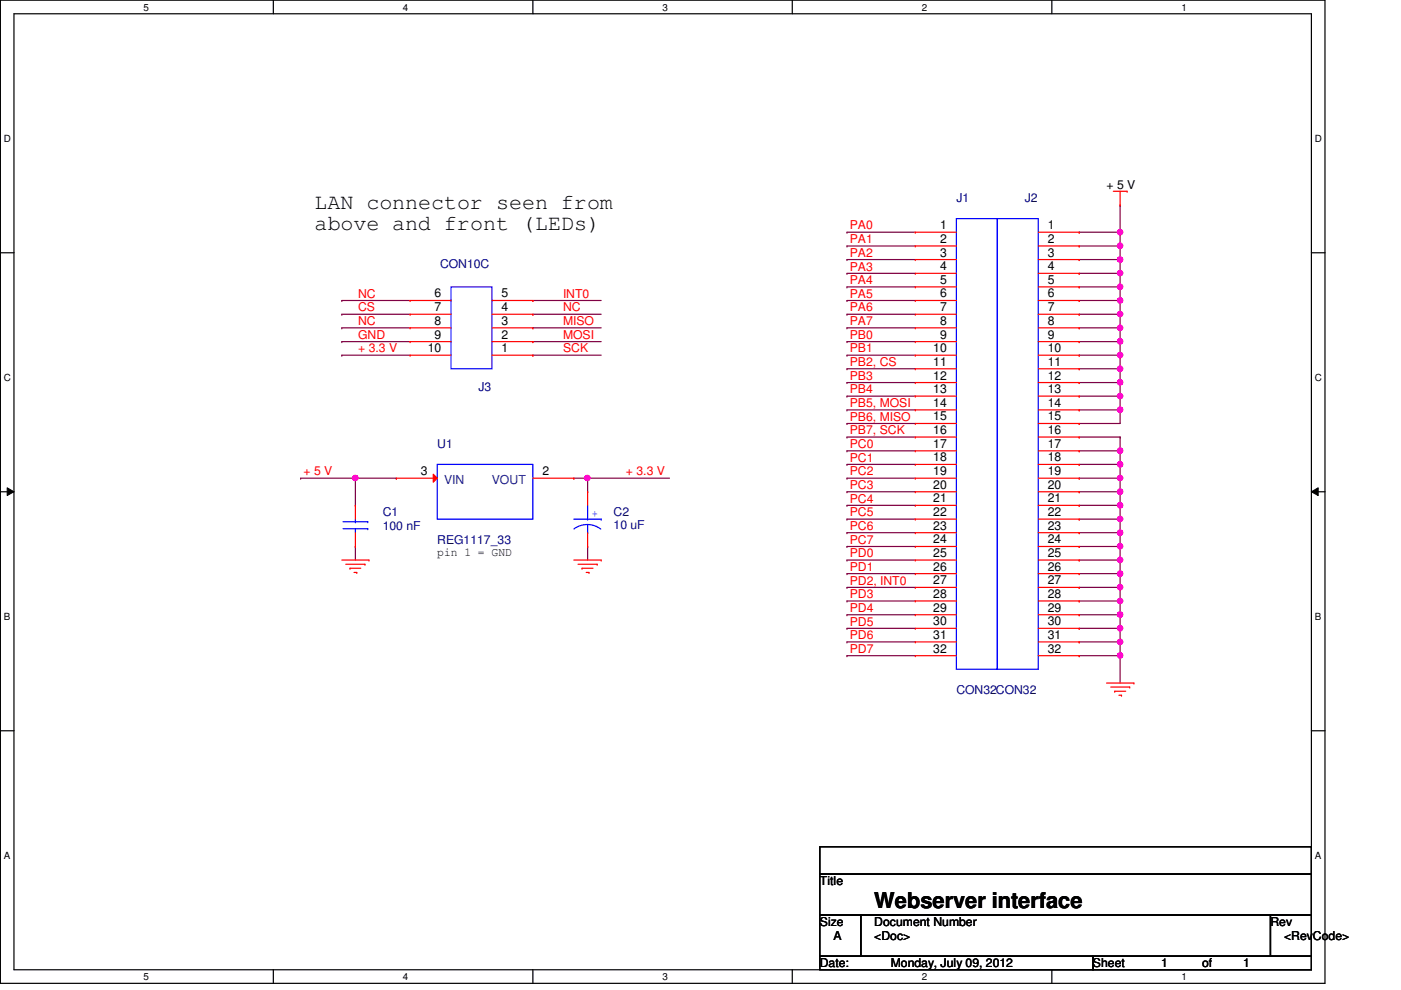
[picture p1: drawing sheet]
<svg xmlns="http://www.w3.org/2000/svg" width="297mm" height="210mm" viewBox="0 0 297 210" stroke-linecap="round" stroke-linejoin="round" font-family="sans-serif">
<path d="M.1 0h280.8v208.5h-280.8zM3 2.9h275v202.7h-275z" fill="none" stroke="#000" stroke-width=".25"/>
<g fill="#fff">
<path d="M30.4 .3h1.2v2.4h-1.2z"/>
<path d="M30.4 205.9h1.2v2.3h-1.2z"/>
</g>
<path d="M58 0v2.9M58 205.6v2.9" fill="none" stroke="#000" stroke-width=".25"/>
<g fill="#fff">
<path d="M85.4 .3h1.2v2.4h-1.2z"/>
<path d="M85.4 205.9h1.2v2.3h-1.2z"/>
</g>
<path d="M113 0v2.9M113 205.6v2.9" fill="none" stroke="#000" stroke-width=".25"/>
<g fill="#fff">
<path d="M140.5 .3h1.1v2.4h-1.1z"/>
<path d="M140.5 205.9h1.1v2.3h-1.1z"/>
</g>
<path d="M168 0v2.9M168 205.6v2.9" fill="none" stroke="#000" stroke-width=".25"/>
<g fill="#fff">
<path d="M195.4 .3h1.2v2.4h-1.2z"/>
<path d="M195.4 205.9h1.2v2.3h-1.2z"/>
</g>
<path d="M223 0v2.9M223 205.6v2.9" fill="none" stroke="#000" stroke-width=".25"/>
<g fill="#fff">
<path d="M250.5 .3h1.1v2.4h-1.1z"/>
<path d="M250.5 205.9h1.1v2.3h-1.1z"/>
<path d="M.8 28.2h1.5v2.4h-1.5z"/>
<path d="M278.8 28.2h1.4v2.4h-1.4z"/>
<path d="M.8 78.9h1.5v2.3h-1.5z"/>
<path d="M278.8 78.9h1.4v2.3h-1.4z"/>
</g>
<path d="M.1 53.6h2.9M278 53.6h2.9" fill="none" stroke="#000" stroke-width=".25"/>
<g fill="#fff">
<path d="M.8 129.6h1.4v2.3h-1.4z"/>
<path d="M278.8 129.6h1.3v2.3h-1.3z"/>
</g>
<path d="M.1 104.3h2.9M278 104.3h2.9" fill="none" stroke="#000" stroke-width=".25"/>
<path d="M1.5 103.4l1.5 .9-1.5 .8zM278 104.3l1.5-.9v1.7z" fill="#000"/>
<path d="M1.5 103.4l1.5 .9-1.5 .8zM278 104.3l1.5-.9v1.7z" fill="none" stroke="#000" stroke-width=".21"/>
<g fill="#fff">
<path d="M.8 180.3h1.4v2.3h-1.4z"/>
<path d="M278.8 180.3h1.3v2.3h-1.3z"/>
</g>
<path d="M.1 154.9h2.9M278 154.9h2.9" fill="none" stroke="#000" stroke-width=".25"/>
<path d="M237.5 43.5h.1M237.5 43.5v5.7" fill="none" stroke="#800040" stroke-width=".25"/>
<circle cx="237.5" cy="49.2" r=".56" fill="#f0f"/>
<circle cx="237.5" cy="49.2" r=".56" fill="none" stroke="#f0f" stroke-width=".25"/>
<path d="M228.8 49.2h.1M228.8 52.2h.1M228.8 49.2h8.7M228.8 52.2h8.7M237.5 49.2h.1M237.5 52.2h.1M237.5 49.2v5.8M228.8 89.8h.1M228.8 89.8h8.7" fill="none" stroke="#800040" stroke-width=".25"/>
<circle cx="237.5" cy="55" r=".56" fill="#f0f"/>
<circle cx="237.5" cy="55" r=".56" fill="none" stroke="#f0f" stroke-width=".25"/>
<circle cx="237.5" cy="52.1" r=".56" fill="#f0f"/>
<circle cx="237.5" cy="52.1" r=".56" fill="none" stroke="#f0f" stroke-width=".25"/>
<path d="M228.8 55h.1M228.8 58h.1M228.8 55h8.7M237.5 55h.1M237.5 55v3h-8.7" fill="none" stroke="#800040" stroke-width=".25"/>
<circle cx="237.5" cy="57.9" r=".56" fill="#f0f"/>
<circle cx="237.5" cy="57.9" r=".56" fill="none" stroke="#f0f" stroke-width=".25"/>
<path d="M237.5 58h.1M237.5 58v2.8h-8.7M228.8 60.8h.1" fill="none" stroke="#800040" stroke-width=".25"/>
<circle cx="237.5" cy="60.8" r=".56" fill="#f0f"/>
<circle cx="237.5" cy="60.8" r=".56" fill="none" stroke="#f0f" stroke-width=".25"/>
<path d="M228.8 63.7h.1M228.8 63.7h8.7M237.5 60.8h.1M237.5 63.7h.1M237.5 60.8v5.8" fill="none" stroke="#800040" stroke-width=".25"/>
<circle cx="237.5" cy="63.7" r=".56" fill="#f0f"/>
<circle cx="237.5" cy="63.7" r=".56" fill="none" stroke="#f0f" stroke-width=".25"/>
<path d="M228.8 66.6h.1M228.8 66.6h8.7M237.5 66.6h.1M237.5 66.6v2.9" fill="none" stroke="#800040" stroke-width=".25"/>
<circle cx="237.5" cy="66.6" r=".56" fill="#f0f"/>
<circle cx="237.5" cy="66.6" r=".56" fill="none" stroke="#f0f" stroke-width=".25"/>
<path d="M228.8 69.5h.1M228.8 69.5h8.7" fill="none" stroke="#800040" stroke-width=".25"/>
<circle cx="237.5" cy="69.5" r=".56" fill="#f0f"/>
<circle cx="237.5" cy="69.5" r=".56" fill="none" stroke="#f0f" stroke-width=".25"/>
<path d="M228.8 72.4h.1M228.8 72.4h8.7M237.5 69.5h.1M237.5 72.4h.1M237.5 69.5v5.8" fill="none" stroke="#800040" stroke-width=".25"/>
<circle cx="237.5" cy="75.3" r=".56" fill="#f0f"/>
<circle cx="237.5" cy="75.3" r=".56" fill="none" stroke="#f0f" stroke-width=".25"/>
<circle cx="237.5" cy="72.4" r=".56" fill="#f0f"/>
<circle cx="237.5" cy="72.4" r=".56" fill="none" stroke="#f0f" stroke-width=".25"/>
<path d="M228.8 75.3h.1M228.8 78.2h.1M228.8 75.3h8.7M228.8 78.2h8.7M237.5 75.3h.1M237.5 78.2h.1M237.5 75.3v5.8" fill="none" stroke="#800040" stroke-width=".25"/>
<circle cx="237.5" cy="81.1" r=".56" fill="#f0f"/>
<circle cx="237.5" cy="81.1" r=".56" fill="none" stroke="#f0f" stroke-width=".25"/>
<circle cx="237.5" cy="78.2" r=".56" fill="#f0f"/>
<circle cx="237.5" cy="78.2" r=".56" fill="none" stroke="#f0f" stroke-width=".25"/>
<path d="M228.8 81.1h.1M228.8 81.1h8.7M237.5 81.1h.1M237.5 81.1v2.9" fill="none" stroke="#800040" stroke-width=".25"/>
<circle cx="237.5" cy="84" r=".56" fill="#f0f"/>
<circle cx="237.5" cy="84" r=".56" fill="none" stroke="#f0f" stroke-width=".25"/>
<path d="M228.8 84h.1M228.8 86.9h.1M228.8 84h8.7M228.8 86.9h8.7M237.5 84h.1M237.5 86.9h.1M237.5 84v5.8" fill="none" stroke="#800040" stroke-width=".25"/>
<circle cx="237.5" cy="86.9" r=".56" fill="#f0f"/>
<circle cx="237.5" cy="86.9" r=".56" fill="none" stroke="#f0f" stroke-width=".25"/>
<path d="M228.8 92.7h.1M228.8 95.6h.1M228.8 92.7h8.7M237.5 92.7h.1M237.5 92.7v2.9h-8.7" fill="none" stroke="#800040" stroke-width=".25"/>
<circle cx="237.5" cy="95.5" r=".56" fill="#f0f"/>
<circle cx="237.5" cy="95.5" r=".56" fill="none" stroke="#f0f" stroke-width=".25"/>
<path d="M228.8 98.5h.1M237.5 95.6h.1M237.5 95.6v2.9h-8.7" fill="none" stroke="#800040" stroke-width=".25"/>
<circle cx="237.5" cy="98.5" r=".56" fill="#f0f"/>
<circle cx="237.5" cy="98.5" r=".56" fill="none" stroke="#f0f" stroke-width=".25"/>
<path d="M237.5 98.5h.1M237.5 98.5v2.9h-8.7M228.8 101.4h.1" fill="none" stroke="#800040" stroke-width=".25"/>
<circle cx="237.5" cy="101.3" r=".56" fill="#f0f"/>
<circle cx="237.5" cy="101.3" r=".56" fill="none" stroke="#f0f" stroke-width=".25"/>
<path d="M228.8 104.3h.1M228.8 104.3h8.7M237.5 101.4h.1M237.5 104.3h.1M237.5 101.4v5.7" fill="none" stroke="#800040" stroke-width=".25"/>
<circle cx="237.5" cy="107.1" r=".56" fill="#f0f"/>
<circle cx="237.5" cy="107.1" r=".56" fill="none" stroke="#f0f" stroke-width=".25"/>
<circle cx="237.5" cy="104.2" r=".56" fill="#f0f"/>
<circle cx="237.5" cy="104.2" r=".56" fill="none" stroke="#f0f" stroke-width=".25"/>
<path d="M228.8 107.1h.1M228.8 107.1h8.7M237.5 107.1h.1M237.5 107.1v3" fill="none" stroke="#800040" stroke-width=".25"/>
<circle cx="237.5" cy="110" r=".56" fill="#f0f"/>
<circle cx="237.5" cy="110" r=".56" fill="none" stroke="#f0f" stroke-width=".25"/>
<path d="M228.8 110.1h.1M228.8 112.9h.1M228.8 110.1h8.7M228.8 112.9h8.7M237.5 110.1h.1M237.5 112.9h.1M237.5 110.1v5.8" fill="none" stroke="#800040" stroke-width=".25"/>
<circle cx="237.5" cy="112.9" r=".56" fill="#f0f"/>
<circle cx="237.5" cy="112.9" r=".56" fill="none" stroke="#f0f" stroke-width=".25"/>
<path d="M228.8 115.9h.1M228.8 115.9h8.7" fill="none" stroke="#800040" stroke-width=".25"/>
<circle cx="237.5" cy="115.8" r=".56" fill="#f0f"/>
<circle cx="237.5" cy="115.8" r=".56" fill="none" stroke="#f0f" stroke-width=".25"/>
<path d="M228.8 118.7h.1M237.5 115.9h.1M237.5 115.9v2.8h-8.7" fill="none" stroke="#800040" stroke-width=".25"/>
<circle cx="237.5" cy="118.7" r=".56" fill="#f0f"/>
<circle cx="237.5" cy="118.7" r=".56" fill="none" stroke="#f0f" stroke-width=".25"/>
<path d="M237.5 118.7h.1M237.5 118.7v2.9" fill="none" stroke="#800040" stroke-width=".25"/>
<circle cx="237.5" cy="121.6" r=".56" fill="#f0f"/>
<circle cx="237.5" cy="121.6" r=".56" fill="none" stroke="#f0f" stroke-width=".25"/>
<path d="M228.8 121.6h.1M228.8 124.5h.1M228.8 121.6h8.7M237.5 121.6h.1M237.5 121.6v2.9h-8.7" fill="none" stroke="#800040" stroke-width=".25"/>
<circle cx="237.5" cy="124.5" r=".56" fill="#f0f"/>
<circle cx="237.5" cy="124.5" r=".56" fill="none" stroke="#f0f" stroke-width=".25"/>
<path d="M228.8 127.4h.1M228.8 127.4h8.7M237.5 124.5h.1M237.5 127.4h.1M237.5 124.5v5.8" fill="none" stroke="#800040" stroke-width=".25"/>
<circle cx="237.5" cy="127.4" r=".56" fill="#f0f"/>
<circle cx="237.5" cy="127.4" r=".56" fill="none" stroke="#f0f" stroke-width=".25"/>
<path d="M228.8 130.3h.1M228.8 130.3h8.7M237.5 130.3h.1M237.5 130.3v2.9" fill="none" stroke="#800040" stroke-width=".25"/>
<circle cx="237.5" cy="133.2" r=".56" fill="#f0f"/>
<circle cx="237.5" cy="133.2" r=".56" fill="none" stroke="#f0f" stroke-width=".25"/>
<circle cx="237.5" cy="130.3" r=".56" fill="#f0f"/>
<circle cx="237.5" cy="130.3" r=".56" fill="none" stroke="#f0f" stroke-width=".25"/>
<path d="M228.8 133.2h.1M228.8 133.2h8.7M237.5 133.2h.1M237.5 133.2v2.9" fill="none" stroke="#800040" stroke-width=".25"/>
<circle cx="237.5" cy="136.1" r=".56" fill="#f0f"/>
<circle cx="237.5" cy="136.1" r=".56" fill="none" stroke="#f0f" stroke-width=".25"/>
<path d="M228.8 136.1h.1M228.8 139h.1M228.8 136.1h8.7M228.8 139h8.7M237.5 136.1h.1M237.5 139h.1M237.5 136.1v8.7" fill="none" stroke="#800040" stroke-width=".25"/>
<circle cx="237.5" cy="139" r=".56" fill="#f0f"/>
<circle cx="237.5" cy="139" r=".56" fill="none" stroke="#f0f" stroke-width=".25"/>
<g fill="none" stroke="#800040" stroke-width=".25">
<path d="M179.6 49.2h.1M179.6 52.2h.1M179.6 55h.1M179.6 58h.1M179.6 49.2h14.5M179.6 52.2h14.5M179.6 55h14.5M179.6 58h14.5M72.5 75.3h.1M72.5 72.4h.1M72.5 69.5h.1M72.5 66.6h.1"/>
<path d="M72.5 63.7h.1M72.5 75.3h14.4M72.5 72.4h14.4M72.5 69.5h14.4M72.5 66.6h14.4M72.5 63.7h14.4M113 75.3h.1M113 72.4h.1M113 69.5h.1M113 66.6h.1M113 63.7h.1M113 75.3h14.5"/>
<path d="M113 72.4h14.5M113 69.5h14.5M113 66.6h14.5M113 63.7h14.5M179.6 60.8h.1M179.6 63.7h.1M179.6 66.6h.1M179.6 69.5h.1M179.6 72.4h.1M179.6 75.3h.1M179.6 78.2h.1M179.6 75.3h14.5"/>
<path d="M179.6 72.4h14.5M179.6 69.5h14.5M179.6 66.6h14.5M179.6 63.7h14.5M179.6 60.8h14.5M179.6 78.2h14.5M179.6 81.1h.1M179.6 84h.1M179.6 86.9h.1M179.6 89.8h.1M179.6 92.7h.1M179.6 95.6h.1"/>
<path d="M179.6 98.5h.1M179.6 81.1h14.5M179.6 84h14.5M179.6 86.9h14.5M179.6 89.8h14.5M179.6 92.7h14.5M179.6 95.6h14.5M179.6 98.5h14.5M63.8 101.4h.1M63.8 101.4h20.2M75.3 115.9h.1M75.3 107.1h.1"/>
<path d="M75.3 101.4v5.7M75.3 115.9v2.8M84 101.4h.1M121.7 101.4h.1M121.7 101.4h20.2M124.6 101.4h.1M124.6 115.9h.1M124.6 115.9v2.8M179.6 101.4h.1M179.6 104.3h.1M179.6 107.1h.1M179.6 110.1h.1"/>
<path d="M179.6 112.9h.1M179.6 115.9h.1M179.6 118.7h.1M179.6 101.4h14.5M179.6 104.3h14.5M179.6 107.1h14.5M179.6 110.1h14.5M179.6 112.9h14.5M179.6 115.9h14.5M179.6 118.7h14.5M179.6 121.6h.1M179.6 124.5h.1"/>
<path d="M179.6 127.4h.1M179.6 130.3h.1M179.6 133.2h.1M179.6 136.1h.1M179.6 139h.1M179.6 121.6h14.5M179.6 124.5h14.5M179.6 127.4h14.5M179.6 130.3h14.5M179.6 133.2h14.5M179.6 136.1h14.5M179.6 139h14.5"/>
</g>
<circle cx="75.3" cy="101.4" r=".56" fill="#f0f"/>
<circle cx="75.3" cy="101.4" r=".56" fill="none" stroke="#f0f" stroke-width=".25"/>
<path d="M124.6 104.3h.1M124.6 101.4v2.9" fill="none" stroke="#800040" stroke-width=".25"/>
<circle cx="124.5" cy="101.3" r=".56" fill="#f0f"/>
<circle cx="124.5" cy="101.3" r=".56" fill="none" stroke="#f0f" stroke-width=".25"/>
<g fill="none" stroke="#f00" stroke-width=".25">
<path d="M236 40.6h3M237.5 43.5h.1M237.5 40.6v2.9M239 40.6h.1M72.5 118.7h5.7M73.3 119.6h4.1M75.3 107.1h.1M75.3 115.9h.1M75.3 107.1v3M75.3 112.9v3M77.4 119.6h.1M78.2 118.7h.1"/>
<path d="M121.7 118.7h5.8M122.6 119.6h4M126.6 119.6h.1M127.5 118.7h.1M74.2 120.5h.1M74.2 120.5h2.3M75.1 121.4h.5M75.6 121.4h.1M123.4 120.5h.1M123.4 120.5h2.3M124.3 121.4h.6M124.9 121.4h.1"/>
<path d="M234.6 144.8h5.8M235.5 145.7h4M236.3 146.6h.1M236.3 146.6h2.4M237.2 147.4h.6M237.8 147.4h.1M239.5 145.7h.1M240.4 144.8h.1"/>
</g>
<path d="M173.8 179.5h104.2v5.8h-104.2zM173.8 185.3h104.2v8.7h-104.2zM173.8 194h8.7v8.7h-8.7zM182.5 194h86.9v8.7h-86.9zM269.4 194h8.6v8.7h-8.6zM173.8 202.7h57.9v2.9h-57.9zM231.7 202.7h46.3v2.9h-46.3z" fill="none" stroke="#000" stroke-width=".25"/>
<path d="M92.7 98.5h20.3v11.6h-20.3zM72.7 112.1h5.3M72.7 110.6h5.3M75.3 110.6h.1M75.3 112.1h.1M75.3 110.1v.5M75.3 112.1v.8M78 112.1h.1M78 110.6h.1" fill="none" stroke="#00f" stroke-width=".25"/>
<path d="M91.9 100.5l.8 .9-.8 .8z" fill="#f00"/>
<g fill="none" stroke="#f00" stroke-width=".25">
<path d="M194.1 49.2h.1M194.1 52.2h.1M194.1 55h.1M194.1 58h.1M194.1 49.2h8.7M194.1 52.2h8.7M194.1 55h8.7M194.1 58h8.7M220.1 49.2h8.7M220.1 52.2h8.7M220.1 55h8.7M220.1 58h8.7"/>
<path d="M228.8 49.2h.1M228.8 52.2h.1M228.8 55h.1M228.8 58h.1M86.9 63.7h.1M86.9 66.6h.1M86.9 69.5h.1M86.9 72.4h.1M86.9 75.3h.1M86.9 63.7h8.7M86.9 66.6h8.7M86.9 69.5h8.7"/>
<path d="M86.9 72.4h8.7M86.9 75.3h8.7M104.3 63.7h8.7M104.3 66.6h8.7M104.3 69.5h8.7M104.3 72.4h8.7M104.3 75.3h8.7M113 75.3h.1M113 72.4h.1M113 69.5h.1M113 66.6h.1M113 63.7h.1"/>
<path d="M194.1 60.8h.1M194.1 63.7h.1M194.1 66.6h.1M194.1 69.5h.1M194.1 72.4h.1M194.1 75.3h.1M194.1 78.2h.1M194.1 60.8h8.7M194.1 63.7h8.7M194.1 66.6h8.7M194.1 69.5h8.7M194.1 72.4h8.7"/>
<path d="M194.1 75.3h8.7M194.1 78.2h8.7M220.1 60.8h8.7M220.1 63.7h8.7M220.1 66.6h8.7M220.1 69.5h8.7M220.1 72.4h8.7M220.1 75.3h8.7M220.1 78.2h8.7M228.8 60.8h.1M228.8 63.7h.1M228.8 66.6h.1"/>
<path d="M228.8 69.5h.1M228.8 72.4h.1M228.8 75.3h.1M228.8 78.2h.1M194.1 81.1h.1M194.1 84h.1M194.1 86.9h.1M194.1 89.8h.1M194.1 92.7h.1M194.1 95.6h.1M194.1 98.5h.1M194.1 81.1h8.7"/>
<path d="M194.1 84h8.7M194.1 86.9h8.7M194.1 89.8h8.7M194.1 92.7h8.7M194.1 95.6h8.7M194.1 98.5h8.7M220.1 81.1h8.7M220.1 84h8.7M220.1 86.9h8.7M220.1 89.8h8.7M220.1 92.7h8.7M220.1 95.6h8.7"/>
<path d="M220.1 98.5h8.7M228.8 81.1h.1M228.8 84h.1M228.8 86.9h.1M228.8 89.8h.1M228.8 92.7h.1M228.8 95.6h.1M228.8 98.5h.1M84 101.4h.1M84 101.4h8.7M91.9 100.5l.8 .9-.8 .8zM113 101.4h8.7"/>
<path d="M121.7 101.4h.1M124.6 104.3h.1M124.6 115.9h.1M124.6 104.3v2.8M124.6 112.9v3M194.1 101.4h.1M194.1 104.3h.1M194.1 107.1h.1M194.1 110.1h.1M194.1 112.9h.1M194.1 115.9h.1M194.1 118.7h.1"/>
<path d="M194.1 101.4h8.7M194.1 104.3h8.7M194.1 107.1h8.7M194.1 110.1h8.7M194.1 112.9h8.7M194.1 115.9h8.7M194.1 118.7h8.7M220.1 101.4h8.7M220.1 104.3h8.7M220.1 107.1h8.7M220.1 110.1h8.7M220.1 112.9h8.7"/>
<path d="M220.1 115.9h8.7M220.1 118.7h8.7M228.8 101.4h.1M228.8 104.3h.1M228.8 107.1h.1M228.8 110.1h.1M228.8 112.9h.1M228.8 115.9h.1M228.8 118.7h.1M194.1 121.6h.1M194.1 124.5h.1M194.1 127.4h.1"/>
<path d="M194.1 130.3h.1M194.1 133.2h.1M194.1 136.1h.1M194.1 139h.1M194.1 121.6h8.7M194.1 124.5h8.7M194.1 127.4h8.7M194.1 130.3h8.7M194.1 133.2h8.7M194.1 136.1h8.7M194.1 139h8.7M220.1 121.6h8.7"/>
<path d="M220.1 124.5h8.7M220.1 127.4h8.7M220.1 130.3h8.7M220.1 133.2h8.7M220.1 136.1h8.7M220.1 139h8.7M228.8 121.6h.1M228.8 124.5h.1M228.8 127.4h.1M228.8 130.3h.1M228.8 133.2h.1M228.8 136.1h.1"/>
<path d="M228.8 139h.1"/>
</g>
<path d="M202.8 46.4h8.7v95.5h-8.7zM211.5 46.4h8.6v95.5h-8.6zM95.6 60.8h8.7v17.4h-8.7zM121.7 110.1h5.8M124.6 112.9h.1M124.6 110.1h.1M124.6 111.2l1.5 .3 1.3 .7M124.6 111.2l-1.6 .3-1.3 .6M124.6 107.1v3M124.6 111.2v1.7M127.5 110.1h.1" fill="none" stroke="#00f" stroke-width=".25"/>
<circle cx="237.5" cy="49.2" r=".56" fill="#f0f"/>
<circle cx="237.5" cy="49.2" r=".56" fill="none" stroke="#f0f" stroke-width=".25"/>
<circle cx="237.5" cy="55" r=".56" fill="#f0f"/>
<circle cx="237.5" cy="55" r=".56" fill="none" stroke="#f0f" stroke-width=".25"/>
<circle cx="237.5" cy="52.1" r=".56" fill="#f0f"/>
<circle cx="237.5" cy="52.1" r=".56" fill="none" stroke="#f0f" stroke-width=".25"/>
<circle cx="237.5" cy="57.9" r=".56" fill="#f0f"/>
<circle cx="237.5" cy="57.9" r=".56" fill="none" stroke="#f0f" stroke-width=".25"/>
<circle cx="237.5" cy="60.8" r=".56" fill="#f0f"/>
<circle cx="237.5" cy="60.8" r=".56" fill="none" stroke="#f0f" stroke-width=".25"/>
<circle cx="237.5" cy="63.7" r=".56" fill="#f0f"/>
<circle cx="237.5" cy="63.7" r=".56" fill="none" stroke="#f0f" stroke-width=".25"/>
<circle cx="237.5" cy="66.6" r=".56" fill="#f0f"/>
<circle cx="237.5" cy="66.6" r=".56" fill="none" stroke="#f0f" stroke-width=".25"/>
<circle cx="237.5" cy="69.5" r=".56" fill="#f0f"/>
<circle cx="237.5" cy="69.5" r=".56" fill="none" stroke="#f0f" stroke-width=".25"/>
<circle cx="237.5" cy="75.3" r=".56" fill="#f0f"/>
<circle cx="237.5" cy="75.3" r=".56" fill="none" stroke="#f0f" stroke-width=".25"/>
<circle cx="237.5" cy="72.4" r=".56" fill="#f0f"/>
<circle cx="237.5" cy="72.4" r=".56" fill="none" stroke="#f0f" stroke-width=".25"/>
<circle cx="237.5" cy="81.1" r=".56" fill="#f0f"/>
<circle cx="237.5" cy="81.1" r=".56" fill="none" stroke="#f0f" stroke-width=".25"/>
<circle cx="237.5" cy="78.2" r=".56" fill="#f0f"/>
<circle cx="237.5" cy="78.2" r=".56" fill="none" stroke="#f0f" stroke-width=".25"/>
<circle cx="237.5" cy="84" r=".56" fill="#f0f"/>
<circle cx="237.5" cy="84" r=".56" fill="none" stroke="#f0f" stroke-width=".25"/>
<circle cx="237.5" cy="86.9" r=".56" fill="#f0f"/>
<circle cx="237.5" cy="86.9" r=".56" fill="none" stroke="#f0f" stroke-width=".25"/>
<circle cx="237.5" cy="95.5" r=".56" fill="#f0f"/>
<circle cx="237.5" cy="95.5" r=".56" fill="none" stroke="#f0f" stroke-width=".25"/>
<circle cx="237.5" cy="98.5" r=".56" fill="#f0f"/>
<circle cx="237.5" cy="98.5" r=".56" fill="none" stroke="#f0f" stroke-width=".25"/>
<circle cx="237.5" cy="101.3" r=".56" fill="#f0f"/>
<circle cx="237.5" cy="101.3" r=".56" fill="none" stroke="#f0f" stroke-width=".25"/>
<circle cx="237.5" cy="107.1" r=".56" fill="#f0f"/>
<circle cx="237.5" cy="107.1" r=".56" fill="none" stroke="#f0f" stroke-width=".25"/>
<circle cx="237.5" cy="104.2" r=".56" fill="#f0f"/>
<circle cx="237.5" cy="104.2" r=".56" fill="none" stroke="#f0f" stroke-width=".25"/>
<circle cx="237.5" cy="110" r=".56" fill="#f0f"/>
<circle cx="237.5" cy="110" r=".56" fill="none" stroke="#f0f" stroke-width=".25"/>
<circle cx="237.5" cy="112.9" r=".56" fill="#f0f"/>
<circle cx="237.5" cy="112.9" r=".56" fill="none" stroke="#f0f" stroke-width=".25"/>
<circle cx="237.5" cy="115.8" r=".56" fill="#f0f"/>
<circle cx="237.5" cy="115.8" r=".56" fill="none" stroke="#f0f" stroke-width=".25"/>
<circle cx="237.5" cy="118.7" r=".56" fill="#f0f"/>
<circle cx="237.5" cy="118.7" r=".56" fill="none" stroke="#f0f" stroke-width=".25"/>
<circle cx="237.5" cy="121.6" r=".56" fill="#f0f"/>
<circle cx="237.5" cy="121.6" r=".56" fill="none" stroke="#f0f" stroke-width=".25"/>
<circle cx="237.5" cy="124.5" r=".56" fill="#f0f"/>
<circle cx="237.5" cy="124.5" r=".56" fill="none" stroke="#f0f" stroke-width=".25"/>
<circle cx="237.5" cy="127.4" r=".56" fill="#f0f"/>
<circle cx="237.5" cy="127.4" r=".56" fill="none" stroke="#f0f" stroke-width=".25"/>
<circle cx="237.5" cy="133.2" r=".56" fill="#f0f"/>
<circle cx="237.5" cy="133.2" r=".56" fill="none" stroke="#f0f" stroke-width=".25"/>
<circle cx="237.5" cy="130.3" r=".56" fill="#f0f"/>
<circle cx="237.5" cy="130.3" r=".56" fill="none" stroke="#f0f" stroke-width=".25"/>
<circle cx="237.5" cy="136.1" r=".56" fill="#f0f"/>
<circle cx="237.5" cy="136.1" r=".56" fill="none" stroke="#f0f" stroke-width=".25"/>
<circle cx="237.5" cy="139" r=".56" fill="#f0f"/>
<circle cx="237.5" cy="139" r=".56" fill="none" stroke="#f0f" stroke-width=".25"/>
<circle cx="75.3" cy="101.4" r=".56" fill="#f0f"/>
<circle cx="75.3" cy="101.4" r=".56" fill="none" stroke="#f0f" stroke-width=".25"/>
<circle cx="124.5" cy="101.3" r=".56" fill="#f0f"/>
<circle cx="124.5" cy="101.3" r=".56" fill="none" stroke="#f0f" stroke-width=".25"/>
<g font-size="4.6">
<text x="66.7" y="44.2">LAN connector seen from</text>
<text x="66.7" y="48.9">above and front (LEDs)</text>
<text x="185.4" y="192.5">Webserver interface</text>
</g>
<g font-size="2.6">
<text x="234.6" y="40">+ 5 V</text>
<text x="199.3" y="48.6">1</text>
<text x="199.3" y="51.5">2</text>
<text x="222.2" y="48.6">1</text>
<text x="222.2" y="51.5">2</text>
<text x="199.3" y="54.4">3</text>
<text x="199.3" y="57.3">4</text>
<text x="222.2" y="54.4">3</text>
<text x="222.2" y="57.3">4</text>
<text x="92.2" y="63.1">6</text>
<text x="92.2" y="66">7</text>
<text x="106.3" y="66">4</text>
<text x="106.3" y="63.1">5</text>
<text x="199.3" y="60.2">5</text>
<text x="199.3" y="63.1">6</text>
<text x="199.3" y="66">7</text>
<text x="222.2" y="60.2">5</text>
<text x="222.2" y="63.1">6</text>
<text x="222.2" y="66">7</text>
<text x="92.2" y="68.9">8</text>
<text x="92.2" y="71.8">9</text>
<text x="106.3" y="71.8">2</text>
<text x="106.3" y="68.9">3</text>
<text x="199.3" y="68.9">8</text>
<text x="199.3" y="71.8">9</text>
<text x="222.2" y="68.9">8</text>
<text x="222.2" y="71.8">9</text>
<text x="90.7" y="74.7">10</text>
<text x="106.3" y="74.7">1</text>
<text x="197.9" y="74.7">10</text>
<text x="197.9" y="77.6">11</text>
<text x="222.2" y="74.7">10</text>
<text x="222.2" y="77.6">11</text>
<text x="197.9" y="80.5">12</text>
<text x="197.9" y="83.4">13</text>
<text x="222.2" y="80.5">12</text>
<text x="222.2" y="83.4">13</text>
<text x="197.9" y="86.3">14</text>
<text x="197.9" y="89.2">15</text>
<text x="222.2" y="86.3">14</text>
<text x="222.2" y="89.2">15</text>
<text x="197.9" y="92">16</text>
<text x="197.9" y="95">17</text>
<text x="222.2" y="92">16</text>
<text x="222.2" y="95">17</text>
<text x="89.2" y="100.8">3</text>
<text x="115" y="100.8">2</text>
<text x="197.9" y="97.8">18</text>
<text x="197.9" y="100.8">19</text>
<text x="222.2" y="97.8">18</text>
<text x="222.2" y="100.8">19</text>
<text x="197.9" y="103.6">20</text>
<text x="197.9" y="106.5">21</text>
<text x="222.2" y="103.6">20</text>
<text x="222.2" y="106.5">21</text>
<text x="197.9" y="109.4">22</text>
<text x="197.9" y="112.3">23</text>
<text x="222.2" y="109.4">22</text>
<text x="222.2" y="112.3">23</text>
<text x="92.7" y="117.9">pin 1 = GND</text>
<text x="197.9" y="115.2">24</text>
<text x="197.9" y="118.1">25</text>
<text x="222.2" y="115.2">24</text>
<text x="222.2" y="118.1">25</text>
<text x="197.9" y="121">26</text>
<text x="197.9" y="123.9">27</text>
<text x="222.2" y="121">26</text>
<text x="222.2" y="123.9">27</text>
<text x="197.9" y="126.8">28</text>
<text x="197.9" y="129.7">29</text>
<text x="222.2" y="126.8">28</text>
<text x="222.2" y="129.7">29</text>
<text x="197.9" y="132.6">30</text>
<text x="197.9" y="135.5">31</text>
<text x="222.2" y="132.6">30</text>
<text x="222.2" y="135.5">31</text>
<text x="197.9" y="138.4">32</text>
<text x="222.2" y="138.4">32</text>
<text x="173.8" y="187.7">Title</text>
<text x="173.8" y="196.3">Size</text>
<text x="185.4" y="196.3">Document Number</text>
<text x="269.4" y="196.3">Rev</text>
<text x="176.7" y="199.3">A</text>
<text x="185.4" y="199.3">&lt;Doc&gt;</text>
<text x="272.2" y="199.3">&lt;RevCode&gt;</text>
<text x="173.8" y="205.1">Date:</text>
<text x="188.8" y="205.1">Monday, July 09, 2012</text>
<text x="231.7" y="205.1">Sheet</text>
<text x="246.2" y="205.1">1</text>
<text x="254.9" y="205.1">of</text>
<text x="263.6" y="205.1">1</text>
</g>
<g font-size="2.6" fill="#000080">
<text x="202.8" y="42.9">J1</text>
<text x="217.3" y="42.9">J2</text>
<text x="93.3" y="56.8">CON10C</text>
<text x="101.4" y="82.8">J3</text>
<text x="92.7" y="95">U1</text>
<text x="81.1" y="109.5">C1</text>
<text x="81.1" y="112.4">100 nF</text>
<text x="130.1" y="109.5">C2</text>
<text x="130.1" y="112.1">10 uF</text>
<text x="92.7" y="115.3">REG1117_33</text>
<text x="202.8" y="147.2">CON32CON32</text>
</g>
<g font-size="2.6" fill="#f00">
<text x="180.2" y="48.6">PA0</text>
<text x="180.2" y="51.6">PA1</text>
<text x="180.2" y="54.4">PA2</text>
<text x="180.2" y="57.4">PA3</text>
<text x="75.9" y="63.1">NC</text>
<text x="119.4" y="63.1">INT0</text>
<text x="180.2" y="60.2">PA4</text>
<text x="180.2" y="63.1">PA5</text>
<text x="75.9" y="71.8">GND</text>
<text x="75.9" y="68.9">NC</text>
<text x="75.9" y="66">CS</text>
<text x="119.4" y="71.8">MOSI</text>
<text x="119.4" y="68.9">MISO</text>
<text x="119.4" y="66">NC</text>
<text x="180.2" y="66">PA6</text>
<text x="180.2" y="68.9">PA7</text>
<text x="180.2" y="71.8">PB0</text>
<text x="75.9" y="74.7">+ 3.3 V</text>
<text x="119.4" y="74.7">SCK</text>
<text x="180.2" y="74.7">PB1</text>
<text x="180.2" y="77.6">PB2, CS</text>
<text x="180.2" y="80.5">PB3</text>
<text x="180.2" y="83.4">PB4</text>
<text x="180.2" y="86.3">PB5, MOSI</text>
<text x="180.2" y="89.2">PB6, MISO</text>
<text x="180.2" y="92.1">PB7, SCK</text>
<text x="180.2" y="95">PC0</text>
<text x="64.3" y="100.8">+ 5 V</text>
<text x="132.7" y="100.8">+ 3.3 V</text>
<text x="180.2" y="97.9">PC1</text>
<text x="180.2" y="100.8">PC2</text>
<text x="180.2" y="103.7">PC3</text>
<text x="180.2" y="106.6">PC4</text>
<text x="180.2" y="109.5">PC5</text>
<text x="180.2" y="112.4">PC6</text>
<text x="180.2" y="115.3">PC7</text>
<text x="180.2" y="118.2">PD0</text>
<text x="180.2" y="121">PD1</text>
<text x="180.2" y="124">PD2, INT0</text>
<text x="180.2" y="126.8">PD3</text>
<text x="180.2" y="129.8">PD4</text>
<text x="180.2" y="132.6">PD5</text>
<text x="180.2" y="135.5">PD6</text>
<text x="180.2" y="138.4">PD7</text>
</g>
<g font-size="2.6" fill="#004080">
<text x="94.1" y="102.6">VIN</text>
<text x="104.3" y="102.6">VOUT</text>
</g>
<text font-size="2.6" fill="#00f" x="125.4" y="109.5">+</text>
<g font-size="2.1">
<text x="30.4" y="2.2">5</text>
<text x="85.4" y="2.2">4</text>
<text x="140.5" y="2.2">3</text>
<text x="195.4" y="2.2">2</text>
<text x="250.5" y="2.2">1</text>
<text x=".8" y="30.1">D</text>
<text x="278.8" y="30.1">D</text>
<text x=".8" y="80.8">C</text>
<text x="278.8" y="80.8">C</text>
<text x=".8" y="131.5">B</text>
<text x="278.8" y="131.5">B</text>
<text x=".8" y="182.2">A</text>
<text x="278.8" y="182.2">A</text>
<text x="30.4" y="207.8">5</text>
<text x="85.4" y="207.8">4</text>
<text x="140.5" y="207.8">3</text>
<text x="195.4" y="207.8">2</text>
<text x="250.5" y="207.8">1</text>
</g>
</svg>
